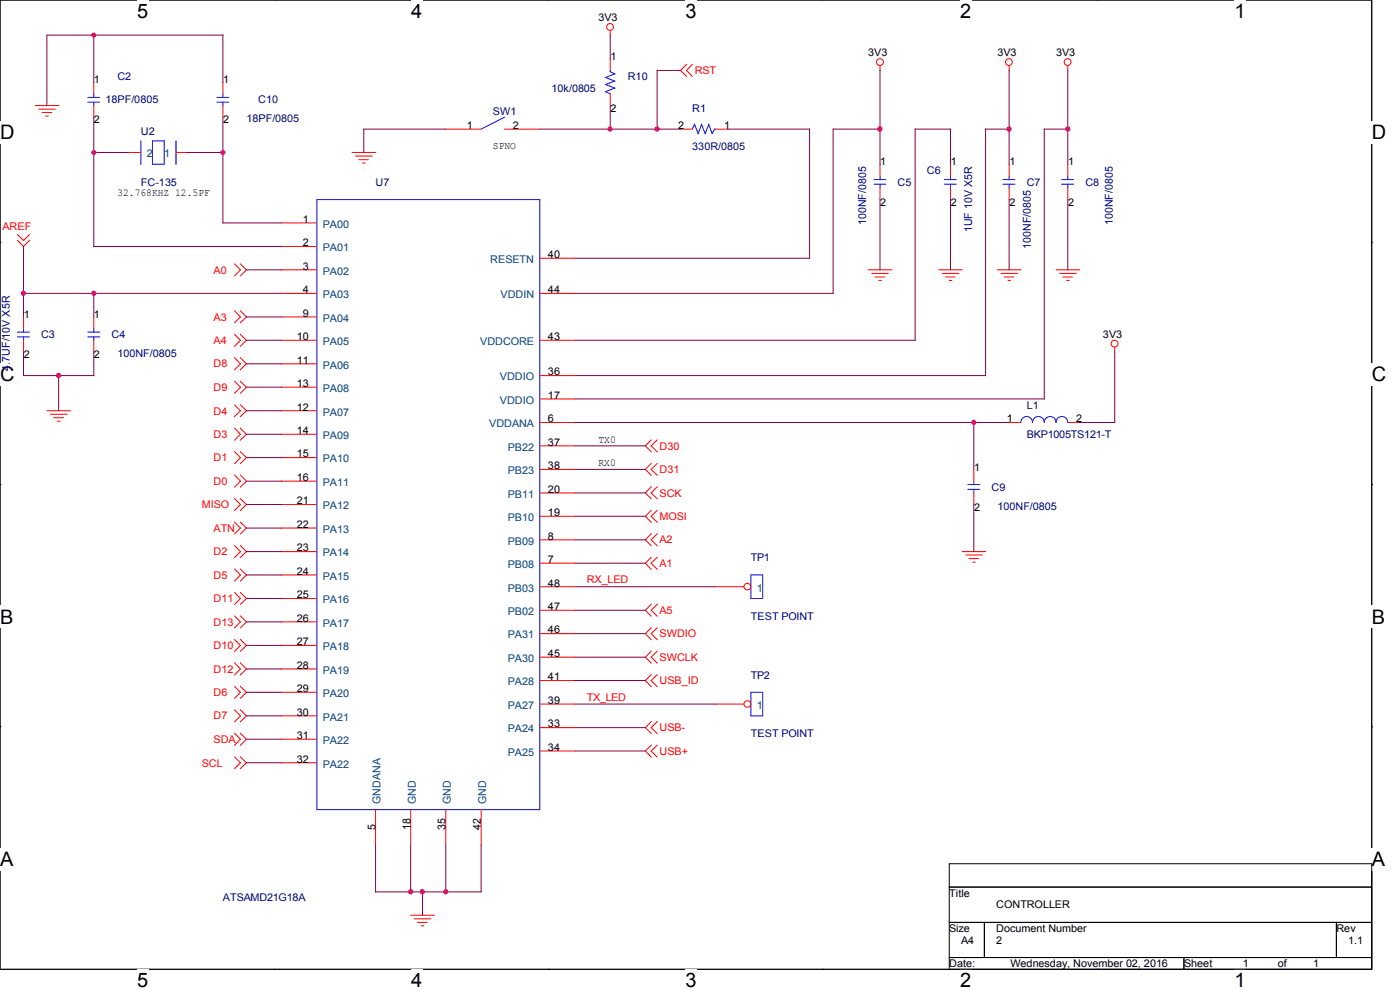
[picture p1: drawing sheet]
<svg xmlns="http://www.w3.org/2000/svg" width="297mm" height="210mm" viewBox="0 0 297 210" stroke-linecap="round" stroke-linejoin="round" font-family="sans-serif">
<path d="M0 0h291v205.6h-291z" fill="none" stroke="#000" stroke-width=".21"/>
<g fill="#fff">
<path d="M29.1 0h2.4v4.7h-2.4z"/>
<path d="M29.1 205.6h2.4v4.4h-2.4z"/>
</g>
<path d="M58.2 0h.1M58.2 205.6h.1" fill="none" stroke="#000" stroke-width=".21"/>
<g fill="#fff">
<path d="M87.2 0h2.4v4.7h-2.4z"/>
<path d="M87.2 205.6h2.4v4.4h-2.4z"/>
</g>
<path d="M116.4 0h.1M116.4 205.6h.1" fill="none" stroke="#000" stroke-width=".21"/>
<g fill="#fff">
<path d="M145.5 0h2.3v4.7h-2.3z"/>
<path d="M145.5 205.6h2.3v4.4h-2.3z"/>
</g>
<path d="M174.6 0h.1M174.6 205.6h.1" fill="none" stroke="#000" stroke-width=".21"/>
<g fill="#fff">
<path d="M203.7 0h2.3v4.7h-2.3z"/>
<path d="M203.7 205.6h2.3v4.4h-2.3z"/>
</g>
<path d="M232.8 0h.1M232.8 205.6h.1" fill="none" stroke="#000" stroke-width=".21"/>
<g fill="#fff">
<path d="M261.9 0h2.3v4.7h-2.3z"/>
<path d="M261.9 205.6h2.3v4.4h-2.3z"/>
<path d="M0 25.7h3v4.7h-3z"/>
<path d="M291 25.7h3v4.7h-3z"/>
<path d="M0 77.1h3v4.7h-3z"/>
<path d="M291 77.1h3v4.7h-3z"/>
</g>
<path d="M0 51.4h.1M291 51.4h.1" fill="none" stroke="#000" stroke-width=".21"/>
<g fill="#fff">
<path d="M0 128.5h2.8v4.7h-2.8z"/>
<path d="M291 128.5h2.8v4.7h-2.8z"/>
</g>
<path d="M0 102.8h.1M291 102.8h.1" fill="none" stroke="#000" stroke-width=".21"/>
<g fill="#fff">
<path d="M-.1 179.9h2.9v4.7h-2.9z"/>
<path d="M290.9 179.9h2.9v4.7h-2.9z"/>
</g>
<path d="M0 154.2h.1M291 154.2h.1M201.4 183.2h89.6v22.4h-89.6zM201.4 188.2h89.6M201.4 195.7h89.6M208.8 195.7v7.4M283.5 195.7v7.4M201.4 203.1h89.6M251.2 203.1v2.5" fill="none" stroke="#000" stroke-width=".21"/>
<g fill="none" stroke="#f00" stroke-width=".21">
<path d="M19.9 17.4v2.5M47.3 17.4v2.5M129.5 6.5v1M129.5 12.4v2.5M129.5 19.9v2.5M145.7 13.6l-1.3 1.3 1.3 1.3M146.9 13.6l-1.3 1.3 1.3 1.3M186.7 13.9v1.1M214.1 13.9v1.1M226.5 13.9v1.1M7.5 22.4h5M8.2 23.2h3.5"/>
<path d="M8.9 23.9h2.1M9.7 24.6h.5M19.9 22.4v2.5M27.4 32.3h2.5M37.3 32.3h2.5M47.3 22.4v2.5M74.7 32.3h5M75.4 33.1h3.6M76.1 33.9h2M76.9 34.6h.6M94.6 27.4h7.5M107 27.4h7.5"/>
<path d="M144.4 27.4h2.5M151.8 27.4h2.5M186.7 34.8v2.5M186.7 39.8v2.5M201.6 34.8v2.5M201.6 39.8v2.5M214.1 34.8v2.5M214.1 39.8v2.5M226.5 34.8v2.5M226.5 39.8v2.5M3.7 51l1.3 1.3 1.3-1.3M3.7 49.7l1.3 1.3 1.3-1.3"/>
<path d="M49.7 56l1.3 1.2-1.3 1.3M51 56l1.3 1.2-1.3 1.3M59.7 57.2h7.5M59.7 47.3h7.5M59.7 52.3h7.5M114.5 54.8h7.5M184.2 57.2h5M185 58h3.5M185.6 58.8h2.1M186.4 59.5h.6M199.1 57.2h5.1M199.9 58h3.5"/>
<path d="M200.6 58.8h2M201.4 59.5h.5M211.6 57.2h5M212.3 58h3.6M213 58.8h2.1M213.8 59.5h.6M224 57.2h5.1M224.8 58h3.5M225.5 58.8h2M226.3 59.5h.5M5 67.2v2.5M5 72.2v2.5"/>
<path d="M19.9 67.2v2.5M19.9 72.2v2.5M49.7 65.9l1.3 1.3-1.3 1.3M49.7 70.9l1.3 1.3-1.3 1.3M49.7 75.9l1.3 1.3-1.3 1.2M51 65.9l1.3 1.3-1.3 1.3M51 70.9l1.3 1.3-1.3 1.3M51 75.9l1.3 1.3-1.3 1.2M59.7 62.2h7.5M59.7 67.2h7.5M59.7 72.2h7.5M59.7 77.2h7.5"/>
<path d="M114.5 62.2h7.5M114.5 72.2h7.5M114.5 79.7h7.5M236.5 73.7v1M9.9 87.1h5.1M10.7 87.9h3.5M11.4 88.6h2.1M12.2 89.4h.5M49.7 80.9l1.3 1.2-1.3 1.3M49.7 85.9l1.3 1.2-1.3 1.3M49.7 90.8l1.3 1.3-1.3 1.3M49.7 95.8l1.3 1.3-1.3 1.3"/>
<path d="M51 80.9l1.3 1.2-1.3 1.3M51 85.9l1.3 1.2-1.3 1.3M51 90.8l1.3 1.3-1.3 1.3M51 95.8l1.3 1.3-1.3 1.3M59.7 87.1h7.5M59.7 82.1h7.5M59.7 92.1h7.5M59.7 97.1h7.5M114.5 89.6h7.5M114.5 84.6h7.5M114.5 94.6h7.5M114.5 99.6h7.5"/>
<path d="M138.2 98.3l-1.3 1.3 1.3 1.2M138.2 93.3l-1.3 1.3 1.3 1.3M139.4 98.3l-1.3 1.3 1.3 1.2M139.4 93.3l-1.3 1.3 1.3 1.3M206.6 99.6v2.5M214.1 89.6h2.5M226.5 89.6h2.5M49.7 100.8l1.3 1.3-1.3 1.2M49.7 105.7l1.3 1.3-1.3 1.3M49.7 110.7l1.3 1.3-1.3 1.3M49.7 115.7l1.3 1.3-1.3 1.3M51 100.8l1.3 1.3-1.3 1.2"/>
<path d="M51 105.7l1.3 1.3-1.3 1.3M51 110.7l1.3 1.3-1.3 1.3M51 115.7l1.3 1.3-1.3 1.3M59.7 117h7.5M59.7 102.1h7.5M59.7 107h7.5M59.7 112h7.5M114.5 104.6h7.5M114.5 109.5h7.5M114.5 114.5h7.5M114.5 119.5h7.5M138.2 118.2l-1.3 1.3 1.3 1.3"/>
<path d="M138.2 113.2l-1.3 1.3 1.3 1.3M138.2 108.2l-1.3 1.3 1.3 1.3M138.2 103.3l-1.3 1.3 1.3 1.2M139.4 118.2l-1.3 1.3 1.3 1.3M139.4 113.2l-1.3 1.3 1.3 1.3M139.4 108.2l-1.3 1.3 1.3 1.3M139.4 103.3l-1.3 1.3 1.3 1.2M204.1 117h5M204.9 117.7h3.5M205.6 118.5h2M206.4 119.3h.5M206.6 104.6v2.4"/>
<path d="M49.7 120.7l1.3 1.3-1.3 1.3M49.7 125.6l1.3 1.4-1.3 1.2M49.7 130.6l1.3 1.3-1.3 1.3M49.7 135.6l1.3 1.3-1.3 1.3M51 120.7l1.3 1.3-1.3 1.3M51 125.6l1.3 1.4-1.3 1.2M51 130.6l1.3 1.3-1.3 1.3M51 135.6l1.3 1.3-1.3 1.3M59.7 122h7.5M59.7 127h7.5M59.7 131.9h7.5M59.7 136.9h7.5"/>
<path d="M114.5 124.5h7.5M114.5 129.5h7.5M114.5 134.4h7.5M114.5 139.4h7.5M138.2 138.1l-1.3 1.3 1.3 1.3M138.2 133.1l-1.3 1.3 1.3 1.3M138.2 128.1l-1.3 1.4 1.3 1.2M139.4 138.1l-1.3 1.3 1.3 1.3M139.4 133.1l-1.3 1.3 1.3 1.3M139.4 128.1l-1.3 1.4 1.3 1.2M151.8 124.5h6M49.7 140.6l1.3 1.3-1.3 1.3"/>
<path d="M49.7 145.6l1.3 1.3-1.3 1.3M49.7 150.5l1.3 1.3-1.3 1.3M49.7 155.5l1.3 1.3-1.3 1.3M51 140.6l1.3 1.3-1.3 1.3M51 145.6l1.3 1.3-1.3 1.3M51 150.5l1.3 1.3-1.3 1.3M51 155.5l1.3 1.3-1.3 1.3M59.7 141.9h7.5M59.7 146.9h7.5M59.7 151.8h7.5M59.7 156.8h7.5M114.5 144.4h7.5"/>
<path d="M114.5 149.4h7.5M114.5 154.3h7.5M114.5 159.3h7.5M138.2 158l-1.3 1.3 1.3 1.3M138.2 153l-1.3 1.3 1.3 1.3M138.2 143.1l-1.3 1.3 1.3 1.3M139.4 158l-1.3 1.3 1.3 1.3M139.4 153l-1.3 1.3 1.3 1.3M139.4 143.1l-1.3 1.3 1.3 1.3M151.8 149.4h6M49.7 160.5l1.3 1.3-1.3 1.3M51 160.5l1.3 1.3-1.3 1.3"/>
<path d="M59.7 161.8h7.5M79.7 171.7v7.5M87.1 171.7v7.5M94.6 171.7v7.5M102.1 171.7v7.5M87.1 194.1h5.1M87.9 194.9h3.5M88.6 195.7h2M89.4 196.4h.5"/>
<circle cx="129.4" cy="5.7" r=".72"/>
<circle cx="186.7" cy="13.2" r=".73"/>
<circle cx="214" cy="13.2" r=".72"/>
<circle cx="226.5" cy="13.2" r=".72"/>
<circle cx="236.5" cy="72.9" r=".73"/>
<circle cx="158.5" cy="124.4" r=".71"/>
<circle cx="158.5" cy="149.3" r=".71"/>
</g>
<g fill="none" stroke="#00f" stroke-width=".21">
<path d="M19.9 19.9v.8M47.3 19.9v.8M128.4 17.9l2.1 .8M128.4 16.4l2.1 .8M128.4 19.4l1.1 .5M129.5 14.9v.3l1 .5M130.4 15.7l-2 .8M130.4 17.2l-2 .7M130.4 18.7l-2 .8M18.6 20.7h2.6M18.6 21.7h2.6M19.9 21.7v.7"/>
<path d="M29.9 29.9v5M32.3 29.9h2.5v4.9h-2.5zM37.3 29.9v5M46 20.7h2.6M46 21.7h2.6M47.3 21.7v.7M107.1 24.8l-5 2.6M147.3 26.3l.8 2.1M147.4 26.4l-.6 1M148.8 26.3l.8 2.1M148.8 26.4l-.7 2M150.3 26.3l.8 2.1"/>
<path d="M150.4 26.4l-.8 2M151.8 27.4h-.2l-.6 1M185.4 38.1h2.5M185.4 39.1h2.5M186.7 37.3v.8M186.7 39.1v.8M200.3 38.1h2.6M200.3 39.1h2.6M201.6 37.3v.8M201.6 39.1v.8M212.8 38.1h2.5M212.8 39.1h2.5"/>
<path d="M214.1 37.3v.8M214.1 39.1v.8M225.2 38.1h2.6M225.2 39.1h2.6M226.5 37.3v.8M226.5 39.1v.8M67.2 42.3h47.3v129.4h-47.3zM3.7 70.4h2.5M3.7 71.5h2.5M5 69.7v.8M5 71.5v.7M18.6 70.4h2.6"/>
<path d="M18.6 71.5h2.6M19.9 69.7v.8M19.9 71.5v.7M216.6 89.6a1.23 1.23 0 0 1 1.2-1.3 1.23 1.23 0 0 1 1.2 1.3 1.25 1.25 0 0 1 1.3-1.3 1.25 1.25 0 0 1 1.2 1.3 1.25 1.25 0 0 1 1.3-1.3 1.25 1.25 0 0 1 1.2 1.3 1.25 1.25 0 0 1 1.3-1.3 1.25 1.25 0 0 1 1.2 1.3M205.3 102.8h2.6M205.3 103.8h2.6M206.6 102.1v.7M206.6 103.8v.8M159.3 122h2.5v5h-2.5zM159.3 146.9h2.5v4.9h-2.5z"/>
</g>
<g fill="none" stroke="#800040" stroke-width=".21">
<path d="M19.9 7.5v10M47.3 17.4v-10l-37.4 .1v14.9M129.5 7.5v5M139.4 14.9v12.5M139.4 14.9h5M186.7 14.9v20M214.1 14.9v20M226.5 14.9v20M19.9 32.3h7.5M19.9 24.8v27.5M39.8 32.3h7.5M47.3 24.8v22.5"/>
<path d="M94.6 27.4h-17.4v5M114.5 27.4h29.9M129.5 22.4v5M154.3 27.4h17.4v27.4M186.7 27.4l-10-.1 .1 34.9h-54.8M201.6 27.4v7.5M201.7 27.4h-7.6v44.8h-72.1M214.1 27.4h-5v52.3M226.6 27.4h-5.1v57.2M5 52.3v14.9M19.9 52.3h39.9M47.2 47.3h12.5"/>
<path d="M52.3 57.2h7.5M122 54.8h49.8M186.7 42.3v15M201.6 42.3v15M214.1 42.3v15M226.5 42.3v15M5 74.7v5M5 79.7h14.9M5 62.2h54.7M12.4 79.6v7.5M19.9 62.2v5.1M19.9 74.6v5.1"/>
<path d="M52.3 72.2h7.5M52.3 67.2h7.5M52.3 77.2h7.5M122 79.7h87.1M236.5 74.6v15M52.3 82.1h7.5M52.3 87.1h7.5M52.3 92.1h7.5M52.3 97.1h7.5M121.9 89.6h92.2M122 84.6h99.6M122 94.6h14.9"/>
<path d="M122 99.6h14.9M206.6 89.6v10M229 89.6h7.5M52.3 102.1h7.5M52.3 107h7.5M52.3 112h7.5M52.3 117h7.5M122 109.5h14.9M122 114.5h14.9M122 119.5h14.9M122 104.6h14.9M206.6 107v10"/>
<path d="M52.3 122h7.5M52.3 127h7.5M52.3 131.9h7.5M52.3 136.9h7.5M122 139.4h14.9M122 134.4h14.9M122 129.5h14.9M122 124.5h29.9M52.3 141.9h7.5M52.3 156.8h7.5M52.3 151.8h7.5M52.3 146.9h7.5"/>
<path d="M121.9 144.4h15M122 159.3h14.9M122 154.3h14.9M122 149.4h29.9M52.3 161.8h7.5M79.7 179.2v10M87.1 179.2v10M94.6 179.2v10M102.1 179.2v10M79.7 189.2h22.4M89.6 189.1v5"/>
</g>
<g fill="#f0f" stroke="#f0f" stroke-width=".21">
<circle cx="47.3" cy="32.3" r=".48"/>
<circle cx="19.9" cy="32.3" r=".47"/>
<circle cx="4.9" cy="62.2" r=".48"/>
<circle cx="19.9" cy="62.2" r=".48"/>
<circle cx="129.4" cy="27.4" r=".48"/>
<circle cx="206.6" cy="89.6" r=".48"/>
<circle cx="139.4" cy="27.4" r=".49"/>
<circle cx="214.1" cy="27.4" r=".49"/>
<circle cx="89.6" cy="189.2" r=".49"/>
<circle cx="87.1" cy="189.2" r=".49"/>
<circle cx="226.5" cy="27.4" r=".49"/>
<circle cx="94.6" cy="189.2" r=".48"/>
<circle cx="12.4" cy="79.6" r=".48"/>
<circle cx="186.7" cy="27.4" r=".49"/>
<circle cx="19.9" cy="7.5" r=".47"/>
</g>
<g font-size="4.2">
<text x="29.1" y="3.8">5</text>
<text x="87.2" y="3.8">4</text>
<text x="145.5" y="3.8">3</text>
<text x="203.7" y="3.8">2</text>
<text x="261.9" y="3.8">1</text>
<text x="0" y="29.5">D</text>
<text x="291" y="29.5">D</text>
<text x="0" y="80.9">C</text>
<text x="291" y="80.9">C</text>
<text x="0" y="132.3">B</text>
<text x="291" y="132.3">B</text>
<text x="0" y="183.7">A</text>
<text x="291" y="183.7">A</text>
<text x="29.1" y="209.4">5</text>
<text x="87.2" y="209.4">4</text>
<text x="145.5" y="209.4">3</text>
<text x="203.7" y="209.4">2</text>
<text x="261.9" y="209.4">1</text>
</g>
<g font-size="2.3" fill="#000080">
<text x="183.8" y="47.8" transform="rotate(-90 183.8 47.8)">100NF/0805</text>
<text x="236.1" y="47.8" transform="rotate(-90 236.1 47.8)">100NF/0805</text>
<text x="206.2" y="49.3" transform="rotate(-90 206.2 49.3)">1UF 10V X5R</text>
<text x="218.7" y="52.8" transform="rotate(-90 218.7 52.8)">100NF/0805</text>
<text x="2.1" y="78.7" transform="rotate(-90 2.1 78.7)">4.7UF/10V X5R</text>
</g>
<g font-size="2.3" fill="#004080">
<text x="80.7" y="170.5" transform="rotate(-90 80.7 170.5)">GNDANA</text>
<text x="88.2" y="170.5" transform="rotate(-90 88.2 170.5)">GND</text>
<text x="95.6" y="170.5" transform="rotate(-90 95.6 170.5)">GND</text>
<text x="103.1" y="170.5" transform="rotate(-90 103.1 170.5)">GND</text>
</g>
<g font-size="2.3">
<text x="79.6" y="176.1" transform="rotate(-90 79.6 176.1)">5</text>
<text x="87.1" y="176.1" transform="rotate(-90 87.1 176.1)">18</text>
<text x="94.5" y="176.1" transform="rotate(-90 94.5 176.1)">35</text>
<text x="102" y="176.1" transform="rotate(-90 102 176.1)">42</text>
</g>
<g font-size="2.2">
<text x="127" y="4.5">3V3</text>
<text x="184.2" y="12">3V3</text>
<text x="211.6" y="12">3V3</text>
<text x="224" y="12">3V3</text>
<text x="19.9" y="17.7">1</text>
<text x="47.3" y="17.7">1</text>
<text x="129.5" y="12.7">1</text>
<text x="129.5" y="23.7">2</text>
<text x="19.9" y="26.2">2</text>
<text x="47.3" y="26.2">2</text>
<text x="99.1" y="27.3">1</text>
<text x="108.8" y="27.3">2</text>
<text x="143.9" y="27.3">2</text>
<text x="153.6" y="27.3">1</text>
<text x="104.6" y="31.7">SPNO</text>
<text x="186.7" y="35.1">1</text>
<text x="201.7" y="35.1">1</text>
<text x="214.1" y="35.1">1</text>
<text x="226.6" y="35.1">1</text>
<text x="24.9" y="41.7">32.768KHZ 12.5PF</text>
<text x="64.2" y="47.2">1</text>
<text x="186.7" y="43.6">2</text>
<text x="201.7" y="43.6">2</text>
<text x="214.1" y="43.6">2</text>
<text x="226.6" y="43.6">2</text>
<text x="64.2" y="52.2">2</text>
<text x="64.2" y="57.2">3</text>
<text x="116.3" y="54.7">40</text>
<text x="64.2" y="62.2">4</text>
<text x="116.3" y="62.2">44</text>
<text x="5" y="67.4">1</text>
<text x="19.9" y="67.4">1</text>
<text x="64.2" y="67.2">9</text>
<text x="234" y="71.7">3V3</text>
<text x="5" y="75.9">2</text>
<text x="19.9" y="75.9">2</text>
<text x="63" y="72.1">10</text>
<text x="63" y="77.1">11</text>
<text x="116.3" y="72.1">43</text>
<text x="63" y="82.1">13</text>
<text x="116.3" y="79.6">36</text>
<text x="63" y="87.1">12</text>
<text x="116.3" y="84.6">17</text>
<text x="116.3" y="89.6">6</text>
<text x="213.6" y="89.6">1</text>
<text x="228.3" y="89.6">2</text>
<text x="63" y="92.1">14</text>
<text x="116.3" y="94.5">37</text>
<text x="127" y="93.9">TX0</text>
<text x="63" y="97">15</text>
<text x="116.3" y="99.5">38</text>
<text x="127" y="98.9">RX0</text>
<text x="206.6" y="99.8">1</text>
<text x="63" y="102">16</text>
<text x="63" y="107">21</text>
<text x="116.3" y="104.5">20</text>
<text x="63" y="112">22</text>
<text x="116.3" y="109.5">19</text>
<text x="206.6" y="108.3">2</text>
<text x="63" y="117">23</text>
<text x="116.3" y="114.5">8</text>
<text x="116.3" y="119.4">7</text>
<text x="63" y="121.9">24</text>
<text x="116.3" y="124.4">48</text>
<text x="63" y="126.9">25</text>
<text x="63" y="131.9">26</text>
<text x="116.3" y="129.4">47</text>
<text x="63" y="136.9">27</text>
<text x="116.3" y="134.4">46</text>
<text x="63" y="141.9">28</text>
<text x="116.3" y="139.4">45</text>
<text x="63" y="146.8">29</text>
<text x="116.3" y="144.3">41</text>
<text x="116.3" y="149.3">39</text>
<text x="63" y="151.8">30</text>
<text x="116.3" y="154.3">33</text>
<text x="63" y="156.8">31</text>
<text x="63" y="161.8">32</text>
<text x="116.3" y="159.3">34</text>
<text x="201.4" y="190.2">Title</text>
<text x="201.4" y="197.7">Size</text>
<text x="211.3" y="192.7">CONTROLLER</text>
<text x="211.3" y="197.7">Document Number</text>
<text x="283.5" y="197.7">Rev</text>
<text x="203.9" y="200.2">A4</text>
<text x="211.3" y="200.2">2</text>
<text x="286" y="200.2">1.1</text>
<text x="201.4" y="205.1">Date:</text>
<text x="214.3" y="205.1">Wednesday, November 02, 2016</text>
<text x="251.2" y="205.1">Sheet</text>
<text x="263.6" y="205.1">1</text>
<text x="271.1" y="205.1">of</text>
<text x="278.6" y="205.1">1</text>
</g>
<g font-size="2.2" fill="#000080">
<text x="24.9" y="17">C2</text>
<text x="133.2" y="17">R10</text>
<text x="22.4" y="21.9">18PF/0805</text>
<text x="54.8" y="21.9">C10</text>
<text x="117" y="19.5">10k/0805</text>
<text x="146.9" y="23.7">R1</text>
<text x="29.9" y="28.7">U2</text>
<text x="52.3" y="25.9">18PF/0805</text>
<text x="104.6" y="24.4">SW1</text>
<text x="146.9" y="31.9">330R/0805</text>
<text x="29.9" y="39.4">FC-135</text>
<text x="79.7" y="39.4">U7</text>
<text x="190.4" y="39.4">C5</text>
<text x="196.7" y="36.9">C6</text>
<text x="217.8" y="39.4">C7</text>
<text x="230.3" y="39.4">C8</text>
<text x="8.7" y="71.7">C3</text>
<text x="23.7" y="71.7">C4</text>
<text x="24.9" y="75.7">100NF/0805</text>
<text x="217.8" y="86.7">L1</text>
<text x="217.8" y="92.9">BKP1005TS121-T</text>
<text x="210.4" y="104.1">C9</text>
<text x="211.6" y="108.1">100NF/0805</text>
<text x="159.3" y="119">TP1</text>
<text x="159.3" y="131.5">TEST POINT</text>
<text x="159.3" y="143.9">TP2</text>
<text x="159.3" y="156.4">TEST POINT</text>
<text x="47.3" y="191.2">ATSAMD21G18A</text>
</g>
<g font-size="2.2" fill="#f00">
<text x="147.4" y="15.7">RST</text>
<text x=".5" y="48.8">AREF</text>
<text x="45.3" y="58">A0</text>
<text x="45.3" y="68">A3</text>
<text x="45.3" y="73">A4</text>
<text x="45.3" y="77.9">D8</text>
<text x="45.3" y="82.9">D9</text>
<text x="45.3" y="87.9">D4</text>
<text x="45.3" y="92.9">D3</text>
<text x="139.9" y="95.4">D30</text>
<text x="45.3" y="97.9">D1</text>
<text x="139.9" y="100.4">D31</text>
<text x="42.8" y="107.8">MISO</text>
<text x="45.3" y="102.8">D0</text>
<text x="139.9" y="105.3">SCK</text>
<text x="45.3" y="112.8">ATN</text>
<text x="139.9" y="110.3">MOSI</text>
<text x="45.3" y="117.8">D2</text>
<text x="139.9" y="115.3">A2</text>
<text x="45.3" y="122.8">D5</text>
<text x="124.5" y="123.7">RX_LED</text>
<text x="139.9" y="120.3">A1</text>
<text x="45.3" y="127.7">D11</text>
<text x="139.9" y="130.2">A5</text>
<text x="45.3" y="132.7">D13</text>
<text x="45.3" y="137.7">D10</text>
<text x="139.9" y="135.2">SWDIO</text>
<text x="45.3" y="142.7">D12</text>
<text x="139.9" y="140.2">SWCLK</text>
<text x="45.3" y="147.7">D6</text>
<text x="124.5" y="148.6">TX_LED</text>
<text x="139.9" y="145.2">USB_ID</text>
<text x="45.3" y="152.6">D7</text>
<text x="139.9" y="155.1">USB-</text>
<text x="45.3" y="157.6">SDA</text>
<text x="139.9" y="160.1">USB+</text>
<text x="42.8" y="162.6">SCL</text>
</g>
<g font-size="2.2" fill="#004080">
<text x="31.1" y="33.4">2</text>
<text x="34.8" y="33.4">1</text>
<text x="68.5" y="48.3">PA00</text>
<text x="68.5" y="53.3">PA01</text>
<text x="68.5" y="58.2">PA02</text>
<text x="104" y="55.8">RESETN</text>
<text x="68.5" y="63.2">PA03</text>
<text x="106.2" y="63.2">VDDIN</text>
<text x="68.5" y="68.2">PA04</text>
<text x="68.5" y="73.2">PA05</text>
<text x="101.9" y="73.2">VDDCORE</text>
<text x="68.5" y="78.2">PA06</text>
<text x="68.5" y="83.1">PA08</text>
<text x="106.1" y="80.7">VDDIO</text>
<text x="68.5" y="88.1">PA07</text>
<text x="106.1" y="85.6">VDDIO</text>
<text x="68.5" y="93.1">PA09</text>
<text x="103.8" y="90.6">VDDANA</text>
<text x="107.7" y="95.6">PB22</text>
<text x="68.5" y="98.1">PA10</text>
<text x="107.7" y="100.6">PB23</text>
<text x="68.5" y="103.1">PA11</text>
<text x="107.7" y="105.6">PB11</text>
<text x="68.5" y="108">PA12</text>
<text x="68.5" y="113">PA13</text>
<text x="107.7" y="110.5">PB10</text>
<text x="68.5" y="118">PA14</text>
<text x="107.7" y="115.5">PB09</text>
<text x="68.5" y="123">PA15</text>
<text x="107.7" y="120.5">PB08</text>
<text x="107.7" y="125.5">PB03</text>
<text x="160.5" y="125.5">1</text>
<text x="68.5" y="128">PA16</text>
<text x="107.7" y="130.5">PB02</text>
<text x="68.5" y="132.9">PA17</text>
<text x="68.5" y="137.9">PA18</text>
<text x="107.7" y="135.4">PA31</text>
<text x="68.5" y="142.9">PA19</text>
<text x="107.7" y="140.4">PA30</text>
<text x="68.5" y="147.9">PA20</text>
<text x="107.7" y="145.4">PA28</text>
<text x="68.5" y="152.9">PA21</text>
<text x="107.7" y="150.4">PA27</text>
<text x="107.7" y="155.4">PA24</text>
<text x="160.5" y="150.4">1</text>
<text x="68.5" y="157.8">PA22</text>
<text x="107.7" y="160.3">PA25</text>
<text x="68.5" y="162.8">PA22</text>
</g>
</svg>
